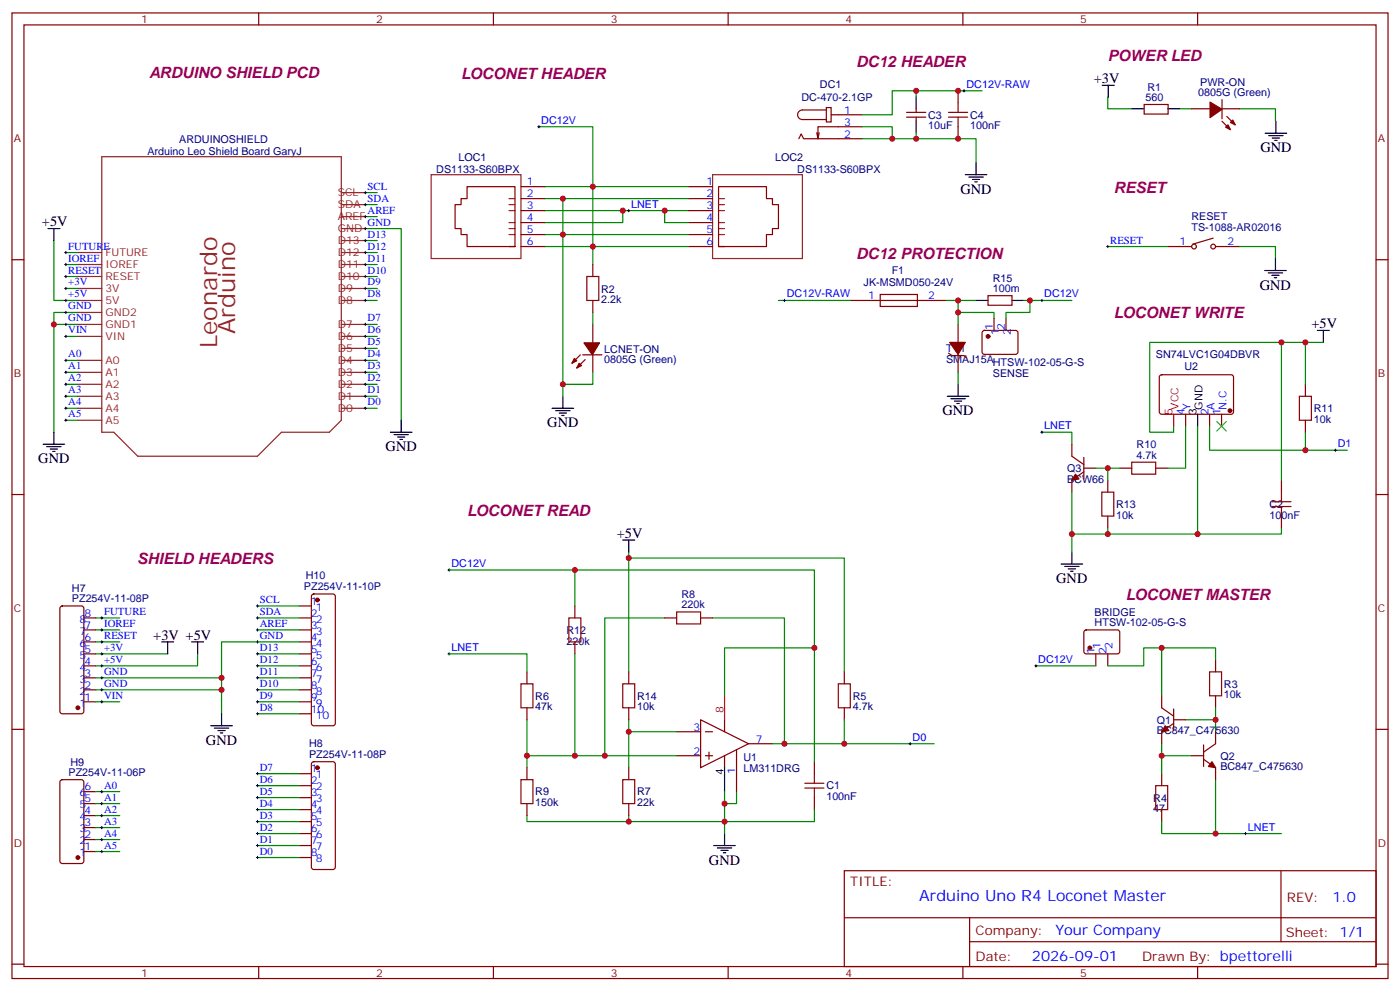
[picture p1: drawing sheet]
<svg xmlns="http://www.w3.org/2000/svg" width="412mm" height="292mm" viewBox="0 0 412 292" stroke-linecap="round" stroke-linejoin="round" font-family="sans-serif">
<g fill="none" stroke="#870000" stroke-width=".35">
<path d="M3.5 3.8h405.4v284.3h-405.4zM7.1 7.3h398.2v277.3h-398.2zM76.2 3.8v3.5M145.3 3.8v3.5M214.5 3.8v3.5M283.6 3.8v3.5M352.8 3.8v3.5M241.3 39.1l-.4 1.8M243.4 31.7h1.4v4.2h-1.4zM243.4 32.4h-7a1.41 1.41 0 0 0-1.5 1.4 1.41 1.41 0 0 0 1.5 1.4h7M244.8 33.8h9.2M254 37.3h-13.1v3.6l-.3-1.8"/>
<path d="M267.1 33.1h5.6M267.1 34.5h5.6M269.9 32v1.1M269.9 34.5v1.1M282.2 26.7v3.6M282.2 37.3v3.6M337 30.8h7.1v2.8h-7.1zM351 32h5.3M359.8 32h5.3M360 35.7l2.4 2.5M360 29.4v5.6M361.4 34.3l2.4 2.5"/>
<path d="M153.5 55h7M153.5 58.5h7M202.8 55h7.1M202.8 58.5h7.1M235.3 40.9l.7-1.5 .7 1.5h17.3M3.5 76.5h3.6M149.9 72.6h1.8h-14.1v-3.5h-1.8v-1.8h-1.7v-7h1.7v-1.8h1.8v-3.5h14.1v17.6M153.5 72.6h7M153.5 62h7M153.5 65.5h7M153.5 69.1h7M174.6 77.9v3.5"/>
<path d="M202.8 72.6h7.1M202.8 62h7.1M202.8 65.5h7.1M202.8 69.1h7.1M211.7 72.6v-17.6h14.1v3.5h1.7v1.8h1.8v7h-1.8v1.8h-1.7v3.5h-14.1h1.7M344 72.6h7M357.4 70.1l-6 1.8M358.1 72.6h7M405.3 76.5h3.6M174.6 88.5v3.5M174.6 95.5v5.3M250.5 88.5h28.2"/>
<path d="M259.3 86.7h10.9v3.5h-10.9zM282.2 95.5v5.3M289.5 97.5l.5-.2 9.4 .1 .5 .6-.1 5.9-.6 .5-9.5-.1-.4-.7v-5.6zM291 87.1h7.1v2.8h-7.1zM292.8 93.8v3.5M296.3 93.8v3.5M171 104.5l-2.5 2.5M171.7 104.5h5.6M172.4 105.9l-2.5 2.5M174.6 104.4v5.2M279.4 104l1.1 .7h3.5l.7 .7M282.2 104.4v5.2"/>
<path d="M341.7 110.6l.5-.3 20.7 .1 .5 .7-.1 10.5-.6 .4-20.8-.1-.4-.6v-10.2zM384.5 113.2v3.5M315.7 130.8v3.5l3.6 2.5M319.3 134.7v6.3M319.3 138.9l-3.6 2.5v3.5M319.3 137.9h3.5M329.8 137.9h3.6M340.4 137.9h3.6M349.2 122v3.5M356.3 122v3.5M359.8 122v3.5M384.5 123.8v3.5"/>
<path d="M3.5 145.6h3.6M326.3 141.4v3.5M326.3 152v3.5M377.5 141.4v3.5M377.5 152v3.5M405.3 145.6h3.6M17.9 178.6l.4-.2h5.7l.5 .2 .2 .5v30.4l-.2 .5-.5 .2h-5.7l-.5-.2-.2-.5v-30.4zM88.2 178.4h3.5M92 175.1l.4-.2h5.7l.5 .2 .2 .5v37.4l-.3 .5-.4 .2h-5.7l-.5-.2-.2-.5v-37.4zM169.3 178.4v3.6M24.7 199.6h3.5M24.7 196.1h3.5"/>
<path d="M24.7 192.5h3.5M24.7 189h3.5M24.7 185.5h3.5M24.7 182h3.5M88.2 199.6h3.5M88.2 196.1h3.5M88.2 192.5h3.5M88.2 189h3.5M88.2 185.5h3.5M88.2 182h3.5M155.2 197.8v3.6M169.3 189v3.5"/>
<path d="M185.2 197.8v3.6M195.8 182h3.5M206.4 182h3.5M248.7 197.8v3.6M319.5 185.7l.5-.2h9.4l.4 .7v5.9l-.7 .4h-9.4l-.4-.7v-5.6zM322.8 192.5v3.6M326.3 192.5v3.6M358.1 194.3v3.5M3.5 214.8h3.6M24.7 206.7h3.5M24.7 203.1h3.5M88.2 206.7h3.5"/>
<path d="M88.2 203.1h3.5M88.2 210.2h3.5M155.2 208.4v3.5M185.2 208.4v3.5M199.3 215.5h7.1M206.4 211.9l14.1 7.1-14.1 7.1zM207.8 215.5h2.1M213.4 211.9v3.6M220.5 219h7M248.7 208.4v3.5M342.2 204.9v3.5l3.5 2.5M345.7 213l-3.5 2.5v3.5"/>
<path d="M345.7 208.8v6.3M345.7 211.9h3.5M354.5 219.4v6.3M358.1 204.9v3.5M358.1 215.5v3.5l-3.6 2.5M405.3 214.8h3.6M17.9 229.8l.4-.2h5.7l.6 .4 .1 23.6-.5 .6-5.9 .1-.6-.5-.1-23.5zM24.7 236.6h3.5M24.7 233.1h3.5M88.2 227.8h3.5M88.2 231.4h3.5M88.2 234.9h3.5"/>
<path d="M88.2 238.4h3.5M92 224.5l.4-.2h5.7l.5 .2 .2 .5v30.3l-.3 .5-.4 .2h-5.7l-.5-.2-.2-.5v-30.3zM155.2 226.1v3.5M155.2 236.6v3.6M185.2 226.1v3.5M185.2 236.6v3.6M199.3 222.5h7.1M207.8 222.5h2.1M208.8 221.5v2.1M213.4 222.5v3.6M217 220.8v12.3M239.9 224.3v3.5"/>
<path d="M239.9 234.9v3.5M342.2 227.8v3.6M342.2 238.4v3.5M351 222.5h3.5M354.5 223.6l3.6 2.5v3.5M24.7 250.8h3.5M24.7 247.2h3.5M24.7 243.7h3.5M24.7 240.2h3.5M88.2 241.9h3.5M88.2 245.5h3.5M88.2 249h3.5"/>
<path d="M88.2 252.5h3.5M248.7 256.4h156.6v28.2h-156.6zM377.3 256.4v20.9M248.7 270.2h156.5M285.6 277.3h119.6M285.6 270.2v14.2M3.5 283.9h3.6M76.2 284.6v3.5M145.3 284.6v3.5M214.5 284.6v3.5M283.6 284.6v3.5M352.8 284.6v3.5"/>
<path d="M405.3 283.9h3.6"/>
<circle cx="351.7" cy="72.6" r=".71"/>
<circle cx="357.4" cy="72.6" r=".71"/>
</g>
<g fill="none" stroke="#8c2424" stroke-width=".35">
<path d="M30 46.1h70.5v77.7l-3.5 3.5h-14.1l-7.1 7h-35.2l-7.1-7h-3.5zM100.5 56.7h7.1M127 51.4h26.5v24.7h-26.5zM149.9 58.5h1.8M209.9 51.4h26.5v24.7h-26.5zM211.7 58.5h1.7M22.9 77.9h7.1M22.9 74.4h7.1M100.5 77.9h7.1M100.5 74.4h7.1M100.5 70.8h7.1M100.5 67.3h7.1"/>
<path d="M100.5 63.8h7.1M100.5 60.3h7.1M149.9 69.1h1.8M149.9 67.3h1.8M149.9 65.5h1.8M149.9 62h1.8M149.9 60.3h1.8M211.7 69.1h1.7M211.7 67.3h1.7M211.7 65.5h1.7M211.7 62h1.7M211.7 60.3h1.7"/>
<path d="M22.9 99.1h7.1M22.9 95.5h7.1M22.9 88.5h7.1M22.9 84.9h7.1M22.9 81.4h7.1M22.9 92h7.1M100.5 99.1h7.1M100.5 95.5h7.1M100.5 88.5h7.1M100.5 84.9h7.1M100.5 81.4h7.1M22.9 116.7h7.1"/>
<path d="M22.9 113.2h7.1M22.9 109.6h7.1M22.9 106.1h7.1M100.5 116.7h7.1M100.5 113.2h7.1M100.5 109.6h7.1M100.5 106.1h7.1M100.5 102.6h7.1M22.9 120.2h7.1M22.9 123.8h7.1M100.5 120.2h7.1"/>
</g>
<g fill="#870000" stroke="#870000" stroke-width=".35">
<path d="M362.4 36.1l.7-.7 .7 1.4z"/>
<path d="M361 37.5l.7-.7 .7 1.4z"/>
<path d="M356.4 30.1l3.6 2.1-3.6 2.4z"/>
<path d="M170.6 107l.7 .7-1.4 .7z"/>
<path d="M169.2 105.5l.7 .7-1.4 .8z"/>
<path d="M172 101h4.6l-2.1 3.5z"/>
<path d="M343.3 213.7l1 1.4-2.1 .4z"/>
<path d="M357 224.3l1.1 1.8-2.1-.4z"/>
<path d="M316.8 139.6l1.1 1.4-2.2 .4z"/>
<path d="M279.8 100.8h4.5l-2.1 3.6z"/>
<circle cx="22.9" cy="208.4" r=".53"/>
<circle cx="93.5" cy="226.1" r=".53"/>
<circle cx="22.9" cy="252.5" r=".53"/>
<circle cx="93.5" cy="176.7" r=".53"/>
<circle cx="321" cy="190.8" r=".53"/>
<circle cx="362.3" cy="120.9" r=".53"/>
<circle cx="291" cy="99.1" r=".53"/>
</g>
<g fill="none" stroke="#008700" stroke-width=".35">
<path d="M158.7 37.3h15.9v40.6M254 37.3h8.8v3.6M269.9 26.7v1.8M269.9 39.1v1.8M289.3 26.7h-26.5v7.1h-8.8M326.3 28.5v3.5h7.1M347.5 32h3.5M365.1 32h10.6v3.6M107.6 56.7h3.5M160.5 58.5h5.3v10.6h37M160.5 55h42.3M165.8 58.5h37"/>
<path d="M254 40.9h33.5v7M15.9 70.8v17.7h7M19.4 74.4h3.5M19.4 77.9h3.5M107.6 67.3h10.6v56.5M107.6 74.4h3.5M107.6 77.9h3.5M107.6 70.8h3.5M107.6 63.8h3.5M107.6 60.3h3.5M160.5 69.1h5.3v44.1M160.5 62h42.3"/>
<path d="M160.5 72.6h42.3M183.4 62v3.5h-22.9M195.8 62v3.5h7M326.3 72.6h17.7M365.1 72.6h10.6v3.5M19.4 81.4h3.5M19.4 84.9h3.5M19.4 99.1h3.5M22.9 92h-7v3.5M22.9 95.5h-7v31.8M107.6 81.4h3.5M107.6 84.9h3.5"/>
<path d="M107.6 99.1h3.5M107.6 95.5h3.5M107.6 88.5h3.5M174.6 92v3.5M229.3 88.5h21.2M278.7 88.5h3.5v3.5h10.6v1.8M282.2 88.5h5.3M282.2 92v3.5M301.6 88.5h1.8v3.5h-7.1v1.8M303.4 88.5h12.3M19.4 106.1h3.5M19.4 109.6h3.5"/>
<path d="M19.4 113.2h3.5M19.4 116.7h3.5M107.6 106.1h3.5M107.6 109.6h3.5M107.6 113.2h3.5M107.6 116.7h3.5M107.6 102.6h3.5M174.6 109.6v3.6h-8.8v3.5M282.2 109.6v3.6M377.5 100.8v40.6M384.5 100.8v12.4M389.8 100.8h-51.1v26.5h7v-1.8"/>
<path d="M19.4 120.2h3.5M19.4 123.8h3.5M107.6 120.2h3.5M306.9 127.3h8.8v3.5M322.8 137.9h7M326.3 137.9v3.5M349.2 125.5v12.4h-5.2M352.8 125.5v31.8h-37.1v-12.4M356.3 125.5v7.1h40.6M384.5 127.3v5.3M315.7 157.3v5.3M326.3 155.5v1.8"/>
<path d="M377.5 155.5v1.8h-24.7M75.8 178.4h12.4M132.3 167.9h107.6v22.9M169.3 167.9v10.5M185.2 164.3h63.5v33.5M185.2 162.6v35.2M28.2 192.5h21.2M28.2 199.6h37.1M28.2 182h7.1M28.2 185.5h7.1M28.2 189h7.1M58.2 192.5v3.6h-30"/>
<path d="M75.8 182h12.4M75.8 185.5h12.4M75.8 199.6h12.4M75.8 192.5h12.4M75.8 196.1h12.4M88.2 189h-22.9v21.2M132.3 192.5h22.9v5.3M169.3 192.5v30M195.8 182h-17.6v40.5M209.9 182h21.2v37M305.2 196.1h17.6M342.2 190.8v14.1"/>
<path d="M358.1 194.3v-3.5h-21.2v5.3h-10.6M28.2 203.1h37.1M28.2 206.7h7.1M75.8 206.7h12.4M75.8 210.2h12.4M75.8 203.1h12.4M155.2 211.9v14.2M185.2 215.5h14.1M185.2 211.9v14.2M213.4 204.9v-14.1h26.5v33.5M248.7 219h26.5M248.7 211.9v7.1h-21.2"/>
<path d="M342.2 219v8.8M349.2 211.9h8.9M358.1 208.4v7.1M28.2 233.1h7.1M28.2 236.6h7.1M75.8 234.9h12.4M75.8 238.4h12.4M75.8 227.8h12.4M75.8 231.4h12.4M155.2 222.5h44.1M213.4 233.1v12.4M217 233.1v3.5h-3.6"/>
<path d="M239.9 238.4v3.5h-54.7v-1.7M342.2 222.5h8.8M358.1 229.6v15.9h19.4M28.2 240.2h7.1M28.2 243.7h7.1M28.2 247.2h7.1M28.2 250.8h7.1M75.8 249h12.4M75.8 252.5h12.4M75.8 241.9h12.4M75.8 245.5h12.4M155.2 240.2v1.7h30"/>
<path d="M342.2 241.9v3.6h15.9"/>
</g>
<g fill="none" stroke="#000" stroke-width=".29">
<path d="M158.4 37.3h.7M158.7 37v.7M283.6 26.7h.7M284 26.4v.7M107.2 56.7h.7M107.6 56.4v.7M107.6 59.9v.7M19 77.9h.8M19 74.4h.8M19.4 74v.7M19.4 77.5v.7M107.2 77.9h.7"/>
<path d="M107.2 74.4h.7M107.2 70.8h.7M107.2 67.3h.7M107.2 63.8h.7M107.2 60.3h.7M107.6 63.4v.7M107.6 67v.7M107.6 70.5v.7M107.6 74v.7M107.6 77.5v.7M184.9 62h.7M185.2 61.7v.7"/>
<path d="M326 72.6h.7M326.3 72.2v.8M19 99.1h.8M19 95.5h.8M19 88.5h.8M19 84.9h.8M19 81.4h.8M19 92h.8M19.4 81.1v.7M19.4 84.6v.7M19.4 88.1v.7M19.4 91.7v.7"/>
<path d="M19.4 95.2v.7M19.4 98.7v.7M107.2 99.1h.7M107.2 95.5h.7M107.2 88.5h.7M107.2 84.9h.7M107.2 81.4h.7M107.6 81.1v.7M107.6 84.6v.7M107.6 88.1v.7M107.6 95.2v.7M107.6 98.7v.7"/>
<path d="M230.7 88.5h.7M231.1 88.1v.7M306.6 88.5h.7M306.9 88.1v.7M19 106.1h.8M19 109.6h.8M19 113.2h.8M19 116.7h.8M19.4 105.8v.7M19.4 109.3v.7M19.4 112.8v.7M19.4 116.3v.8"/>
<path d="M19.4 119.9v.7M107.2 106.1h.7M107.2 109.6h.7M107.2 113.2h.7M107.2 116.7h.7M107.2 102.6h.7M107.6 102.2v.7M107.6 105.8v.7M107.6 109.3v.7M107.6 112.8v.7M107.6 116.3v.8M107.6 119.9v.7"/>
<path d="M19 120.2h.8M19 123.8h.8M19.4 123.4v.7M107.2 120.2h.7M306.6 127.3h.7M306.9 126.9v.7M393 132.6h.7M393.3 132.2v.7M75.5 178.4h.7M75.8 178.1v.7M131.9 167.9h.7M132.3 167.5v.7"/>
<path d="M29.6 199.6h.7M29.6 196.1h.7M29.6 192.5h.7M29.6 189h.7M29.6 185.5h.7M29.6 182h.7M30 181.6v.7M30 185.1v.7M30 188.7v.7M30 192.2v.7M30 195.7v.7M30 199.2v.8"/>
<path d="M75.5 199.6h.7M75.5 196.1h.7M75.5 192.5h.7M75.5 189h.7M75.5 185.5h.7M75.5 182h.7M75.8 181.6v.7M75.8 185.1v.7M75.8 188.7v.7M75.8 192.2v.7M75.8 195.7v.7M75.8 199.2v.8"/>
<path d="M131.9 192.5h.7M132.3 192.2v.7M304.8 196.1h.7M305.2 195.7v.7M29.6 206.7h.7M29.6 203.1h.7M30 202.8v.7M30 206.3v.7M75.5 210.2h.7M75.5 206.7h.7M75.5 203.1h.7M75.8 202.8v.7"/>
<path d="M75.8 206.3v.7M75.8 209.8v.7M267.8 219h.7M268.1 218.7v.7M29.6 233.1h.7M29.6 236.6h.7M30 232.8v.7M30 236.3v.7M30 239.8v.7M75.5 238.4h.7M75.5 234.9h.7M75.5 231.4h.7"/>
<path d="M75.5 227.8h.7M75.8 227.5v.7M75.8 231v.7M75.8 234.5v.7M75.8 238.1v.7M29.6 240.2h.7M29.6 243.7h.7M29.6 247.2h.7M29.6 250.8h.7M30 243.3v.8M30 246.9v.7M30 250.4v.7"/>
<path d="M75.5 252.5h.7M75.5 249h.7M75.5 245.5h.7M75.5 241.9h.7M75.8 241.6v.7M75.8 245.1v.7M75.8 248.6v.7M75.8 252.2v.7M366.5 245.5h.7M366.9 245.1v.7"/>
</g>
<g fill="none" stroke="#000" stroke-width=".35">
<path d="M269.9 28.5v3.5M269.9 35.6v3.5M324.7 25.1h3.5M326.5 25.1v3.5M333.4 32h3.5M344 32h3.5M372.7 39.2h6.3M373.7 39.9h4.3M375.8 35.7v3.5M284.3 51.4h6.4M285.4 52.1h4.2M286.5 52.8h2.1"/>
<path d="M287.2 53.6h.7M287.5 47.9v3.5M374.8 40.6h2.1M375.5 41.3h.7M14.1 67.3h3.5M15.9 67.3v3.5M372.5 79.7h6.4M375.7 76.1v3.6M287.5 88.5h3.5M298.1 88.5h3.5M373.6 80.4h4.2M374.6 81.1h2.2"/>
<path d="M375.4 81.8h.7M388.1 97.3h3.5M389.8 97.3v3.5M165.8 116.7v3.5M279 116.7h6.4M280.1 117.4h4.2M281.2 118.1h2.1M281.9 118.8h.7M282.2 113.2v3.5M12.7 130.8h6.3M13.8 131.5h4.2M14.8 132.2h2.1"/>
<path d="M15.5 132.9h.7M15.9 127.3v3.5M115 127.3h6.4M116.1 128h4.2M117.1 128.7h2.1M117.8 129.4h.7M118.2 123.8v3.5M162.6 120.2h6.4M163.7 120.9h4.2M164.7 121.6h2.2M165.5 122.3h.7M352.8 122v3.5"/>
<path d="M183.4 159h3.6M185.2 159v3.6M312.6 166.1h6.3M313.6 166.8h4.3M314.7 167.5h2.1M315.4 168.2h.7M315.7 162.6v3.5M47.6 189h3.6M49.4 189v3.5M56.4 189h3.6M58.2 189v3.5M62.1 213.7h6.3"/>
<path d="M63.1 214.4h4.3M64.2 215.1h2.1M64.9 215.8h.7M65.3 210.2v3.5M213.4 226.1v7M210.3 249h6.3M211.3 249.7h4.2M212.4 250.4h2.1M213.1 251.1h.7M213.4 245.5v3.5"/>
</g>
<g fill="none" stroke="#a10000" stroke-width=".35">
<path d="M279.4 33.1h5.6M279.4 34.5h5.6M282.2 30.3v2.8M282.2 34.5v2.8M172.9 81.4h3.5v7.1h-3.5zM382.8 116.7h3.5v7.1h-3.5zM333.4 136.1h7v3.5h-7zM324.6 144.9h3.5v7.1h-3.5zM374.6 147.7h5.7M374.6 149.2h5.7M377.5 144.9v2.8M377.5 149.2v2.8"/>
<path d="M167.6 182h3.5v7h-3.5zM199.3 180.2h7.1v3.5h-7.1zM356.3 197.8h3.5v7.1h-3.5zM153.5 201.4h3.5v7h-3.5zM183.4 201.4h3.6v7h-3.6zM246.9 201.4h3.6v7h-3.6zM153.5 229.6h3.5v7h-3.5zM183.4 229.6h3.6v7h-3.6zM237.1 230.6h5.6M237.1 232.1h5.6M239.9 227.8v2.8M239.9 232.1v2.8"/>
<path d="M340.4 231.4h3.6v7h-3.6z"/>
</g>
<path d="M345.7 122v3.5M213.4 204.9v7" fill="none" stroke="#f00" stroke-width=".35"/>
<path d="M358.4 124.1l2.8 2.8M361.2 124.1l-2.8 2.8" fill="none" stroke="#3c3" stroke-width=".35"/>
<g fill="#c00">
<circle cx="65.3" cy="199.6" r=".88"/>
<circle cx="65.3" cy="203.1" r=".88"/>
<circle cx="15.9" cy="95.5" r=".88"/>
<circle cx="262.8" cy="40.9" r=".88"/>
<circle cx="165.8" cy="113.2" r=".88"/>
<circle cx="165.8" cy="69.1" r=".88"/>
<circle cx="174.6" cy="72.6" r=".88"/>
<circle cx="174.6" cy="55" r=".88"/>
<circle cx="342.2" cy="190.8" r=".88"/>
<circle cx="342.2" cy="222.5" r=".88"/>
<circle cx="358.1" cy="211.9" r=".88"/>
<circle cx="358.1" cy="245.5" r=".88"/>
<circle cx="183.4" cy="62" r=".88"/>
<circle cx="269.9" cy="26.7" r=".88"/>
<circle cx="269.9" cy="40.9" r=".88"/>
<circle cx="352.8" cy="157.3" r=".88"/>
<circle cx="384.5" cy="132.6" r=".88"/>
<circle cx="384.5" cy="100.8" r=".88"/>
<circle cx="377.5" cy="100.8" r=".88"/>
<circle cx="326.3" cy="137.9" r=".88"/>
<circle cx="178.2" cy="222.5" r=".88"/>
<circle cx="169.3" cy="222.5" r=".88"/>
<circle cx="185.2" cy="215.5" r=".88"/>
<circle cx="155.2" cy="222.5" r=".88"/>
<circle cx="213.4" cy="236.6" r=".88"/>
<circle cx="239.9" cy="190.8" r=".88"/>
<circle cx="248.7" cy="219" r=".88"/>
<circle cx="185.2" cy="164.3" r=".88"/>
<circle cx="231.1" cy="219" r=".88"/>
<circle cx="185.2" cy="241.9" r=".88"/>
<circle cx="213.4" cy="241.9" r=".88"/>
<circle cx="169.3" cy="167.9" r=".88"/>
<circle cx="282.2" cy="26.7" r=".88"/>
<circle cx="282.2" cy="40.9" r=".88"/>
<circle cx="165.8" cy="58.5" r=".88"/>
<circle cx="195.8" cy="62" r=".88"/>
<circle cx="282.2" cy="88.5" r=".88"/>
<circle cx="303.4" cy="88.5" r=".88"/>
<circle cx="326.3" cy="157.3" r=".88"/>
<circle cx="315.7" cy="157.3" r=".88"/>
<circle cx="282.2" cy="92" r=".88"/>
</g>
<g font-size="7.1" fill="#8d2323">
<text x="69.3" y="98.4" transform="rotate(-90 69.3 98.4)">Arduino</text>
<text x="64" y="102.5" transform="rotate(-90 64 102.5)">Leonardo</text>
</g>
<g font-size="4.6" fill="#906">
<text x="326.3" y="17.9">POWER LED</text>
<text x="44" y="23.1">ARDUINO SHIELD PCD</text>
<text x="135.8" y="23.2">LOCONET HEADER</text>
<text x="252.2" y="19.7">DC12 HEADER</text>
<text x="328.1" y="56.7">RESET</text>
<text x="252.2" y="76.1">DC12 PROTECTION</text>
<text x="328.1" y="93.8">LOCONET WRITE</text>
<text x="137.6" y="152">LOCONET READ</text>
<text x="40.4" y="165.9">SHIELD HEADERS</text>
<text x="331.6" y="176.7">LOCONET MASTER</text>
</g>
<text font-size="4.6" fill="#00f" x="270.8" y="265.4">Arduino Uno R4 Loconet Master</text>
<g font-size="4.2">
<text x="322.2" y="24.4">+3V</text>
<text x="371.3" y="44.9">GND</text>
<text x="282.9" y="57.1">GND</text>
<text x="12.3" y="66.6">+5V</text>
<text x="371.1" y="85.3">GND</text>
<text x="386.3" y="96.6">+5V</text>
<text x="161.2" y="125.9">GND</text>
<text x="277.6" y="122.3">GND</text>
<text x="11.3" y="136.5">GND</text>
<text x="113.6" y="132.9">GND</text>
<text x="181.7" y="158.3">+5V</text>
<text x="311.1" y="171.7">GND</text>
<text x="45.2" y="188.3">+3V +5V</text>
<text x="60.7" y="219.4">GND</text>
<text x="208.8" y="254.6">GND</text>
</g>
<g font-size="4.2" fill="#00f">
<text x="392.5" y="265.7">1.0</text>
<text x="310.9" y="275.2">Your Company</text>
<text x="304" y="283">2026-09-01</text>
</g>
<g font-size="3.9" fill="#800">
<text x="250.5" y="261">TITLE:</text>
<text x="379.1" y="265.7">REV:</text>
<text x="287.4" y="275.2">Company:</text>
<text x="378.7" y="275.8">Sheet: 1/1</text>
<text x="287.4" y="282.9">Date:</text>
<text x="336.4" y="282.9">Drawn By: bpettorelli</text>
</g>
<g font-size="3.2" fill="#800">
<text x="41.6" y="6.8">1</text>
<text x="110.8" y="6.8">2</text>
<text x="179.9" y="6.8">3</text>
<text x="249.1" y="6.8">4</text>
<text x="318.2" y="6.8">5</text>
<text x="4.1" y="41.9">A</text>
<text x="405.9" y="41.9">A</text>
<text x="4.1" y="111.1">B</text>
<text x="405.9" y="111.1">B</text>
<text x="4.1" y="180.2">C</text>
<text x="405.9" y="180.2">C</text>
<text x="4.1" y="249.3">D</text>
<text x="405.9" y="249.3">D</text>
<text x="41.6" y="287.6">1</text>
<text x="110.8" y="287.6">2</text>
<text x="179.9" y="287.6">3</text>
<text x="249.1" y="287.6">4</text>
<text x="318.2" y="287.6">5</text>
</g>
<g font-size="3.2" fill="#000080">
<text x="236.1" y="29.8">DC-470-2.1GP</text>
<text x="241.5" y="26">DC1</text>
<text x="337.5" y="29.7">560</text>
<text x="338" y="26.7">R1</text>
<text x="353" y="28.3">0805G (Green)</text>
<text x="353.5" y="25.3">PWR-ON</text>
<text x="273.4" y="35">C3</text>
<text x="285.8" y="35">C4</text>
<text x="273.4" y="38.1">10uF</text>
<text x="285.8" y="38.1">100nF</text>
<text x="43.4" y="45.6">Arduino Leo Shield Board GaryJ</text>
<text x="52.8" y="42.1">ARDUINOSHIELD</text>
<text x="135" y="47.4">LOC1</text>
<text x="228.3" y="47.4">LOC2</text>
<text x="128.5" y="50.9">DS1133-S60BPX</text>
<text x="234.8" y="50.9">DS1133-S60BPX</text>
<text x="351" y="64.7">RESET</text>
<text x="351" y="67.9">TS-1088-AR02016</text>
<text x="262.7" y="80.6">F1</text>
<text x="292.5" y="82.9">R15</text>
<text x="177.1" y="89.3">2.2k</text>
<text x="177.1" y="86.2">R2</text>
<text x="254.4" y="84.3">JK-MSMD050-24V</text>
<text x="292.5" y="86">100m</text>
<text x="178" y="106.9">0805G (Green)</text>
<text x="178" y="103.8">LCNET-ON</text>
<text x="278.7" y="106.9">SMAJ15A</text>
<text x="278.7" y="103.7">TV1</text>
<text x="292.5" y="107.9">HTSW-102-05-G-S</text>
<text x="340.5" y="105.5">SN74LVC1G04DBVR</text>
<text x="292.5" y="111">SENSE</text>
<text x="348.9" y="109">U2</text>
<text x="387" y="124.5">10k</text>
<text x="387" y="121.4">R11</text>
<text x="334.8" y="131.9">R10</text>
<text x="334.8" y="135">4.7k</text>
<text x="314.3" y="142.2">BCW66</text>
<text x="314.3" y="139.1">Q3</text>
<text x="328.8" y="149.7">R13</text>
<text x="373.9" y="149.5">C2</text>
<text x="328.8" y="152.7">10k</text>
<text x="373.9" y="152.7">100nF</text>
<text x="89.5" y="173.6">PZ254V-11-10P</text>
<text x="90.1" y="170.6">H10</text>
<text x="21.2" y="177.4">PZ254V-11-08P</text>
<text x="21.2" y="174.2">H7</text>
<text x="200.7" y="179.1">220k</text>
<text x="200.7" y="176">R8</text>
<text x="322.5" y="184.4">HTSW-102-05-G-S</text>
<text x="322.5" y="181.4">BRIDGE</text>
<text x="166.9" y="189.8">220k</text>
<text x="166.9" y="186.6">R12</text>
<text x="360.5" y="202.6">R3</text>
<text x="157.7" y="209.2">47k</text>
<text x="157.7" y="206">R6</text>
<text x="187.7" y="209.2">10k</text>
<text x="187.7" y="206.1">R14</text>
<text x="251.2" y="209.2">4.7k</text>
<text x="251.2" y="206">R5</text>
<text x="360.5" y="205.6">10k</text>
<text x="340.8" y="213.2">Q1</text>
<text x="91" y="220.1">H8</text>
<text x="340.8" y="216.2">BC847_C475630</text>
<text x="20.7" y="225.5">H9</text>
<text x="91" y="223.2">PZ254V-11-08P</text>
<text x="219" y="227.2">LM311DRG</text>
<text x="219" y="224.1">U1</text>
<text x="359.5" y="226.8">BC847_C475630</text>
<text x="359.5" y="223.7">Q2</text>
<text x="20.2" y="228.5">PZ254V-11-06P</text>
<text x="243.4" y="232.4">C1</text>
<text x="157.7" y="237.4">150k</text>
<text x="157.7" y="234.2">R9</text>
<text x="187.7" y="237.4">22k</text>
<text x="187.7" y="234.2">R7</text>
<text x="243.4" y="235.7">100nF</text>
<text x="339.7" y="239.2">47</text>
<text x="339.7" y="236.1">R4</text>
</g>
<g font-size="3.2" fill="#00f">
<text x="284.7" y="25.9">DC12V-RAW</text>
<text x="248.7" y="33.4">1</text>
<text x="159.5" y="36.4">DC12V</text>
<text x="248.7" y="40.5">2</text>
<text x="248.7" y="37">3</text>
<text x="108.3" y="59.4">SDA</text>
<text x="108.3" y="55.8">SCL</text>
<text x="155.2" y="54.6">1</text>
<text x="155.2" y="58.1">2</text>
<text x="208.1" y="54.6">1</text>
<text x="208.1" y="58.1">2</text>
<text x="108.3" y="62.9">AREF</text>
<text x="155.2" y="61.7">3</text>
<text x="155.2" y="65.2">4</text>
<text x="185.9" y="61.1">LNET</text>
<text x="208.1" y="61.7">3</text>
<text x="208.1" y="65.2">4</text>
<text x="108.3" y="70">D13</text>
<text x="108.3" y="66.4">GND</text>
<text x="155.2" y="68.7">5</text>
<text x="208.1" y="68.7">5</text>
<text x="327" y="71.7">RESET</text>
<text x="20.1" y="73.5">FUTURE</text>
<text x="20.1" y="77">IOREF</text>
<text x="108.3" y="77">D11</text>
<text x="108.3" y="73.5">D12</text>
<text x="155.2" y="72.2">6</text>
<text x="208.1" y="72.2">6</text>
<text x="347.5" y="72.2">1</text>
<text x="361.6" y="72.2">2</text>
<text x="20.1" y="80.5">RESET</text>
<text x="108.3" y="80.5">D10</text>
<text x="20.1" y="84.1">+3V</text>
<text x="20.1" y="87.6">+5V</text>
<text x="108.3" y="87.6">D8</text>
<text x="108.3" y="84.1">D9</text>
<text x="231.8" y="87.6">DC12V-RAW</text>
<text x="255.8" y="88.1">1</text>
<text x="273.4" y="88.1">2</text>
<text x="307.6" y="87.6">DC12V</text>
<text x="20.1" y="91.1">GND</text>
<text x="20.1" y="94.7">GND</text>
<text x="108.3" y="94.7">D7</text>
<text x="20.1" y="98.2">VIN</text>
<text x="108.3" y="101.7">D5</text>
<text x="108.3" y="98.2">D6</text>
<text x="292.5" y="97.1" transform="rotate(-90 292.5 97.1)">1</text>
<text x="294.2" y="98.6" transform="rotate(-90 294.2 98.6)">1</text>
<text x="296" y="97.1" transform="rotate(-90 296 97.1)">2</text>
<text x="297.7" y="98.6" transform="rotate(-90 297.7 98.6)">2</text>
<text x="20.1" y="105.2">A0</text>
<text x="108.3" y="105.2">D4</text>
<text x="20.1" y="108.8">A1</text>
<text x="20.1" y="112.3">A2</text>
<text x="108.3" y="112.3">D2</text>
<text x="108.3" y="108.8">D3</text>
<text x="20.1" y="115.8">A3</text>
<text x="20.1" y="119.3">A4</text>
<text x="108.3" y="119.3">D0</text>
<text x="108.3" y="115.8">D1</text>
<text x="20.1" y="122.9">A5</text>
<text x="348.9" y="122.2" transform="rotate(-90 348.9 122.2)">4</text>
<text x="350.7" y="120.7" transform="rotate(-90 350.7 120.7)">Y</text>
<text x="356" y="122.2" transform="rotate(-90 356 122.2)">2</text>
<text x="357.7" y="120.7" transform="rotate(-90 357.7 120.7)">A</text>
<text x="359.5" y="122.2" transform="rotate(-90 359.5 122.2)">1</text>
<text x="361.2" y="120.7" transform="rotate(-90 361.2 120.7)">N.C</text>
<text x="307.6" y="126.4">LNET</text>
<text x="394.1" y="131.7">D1</text>
<text x="133" y="167">DC12V</text>
<text x="76.6" y="177.6">SCL</text>
<text x="91.5" y="178.1">1</text>
<text x="93" y="179.8">1</text>
<text x="23.4" y="183.4">8</text>
<text x="24.9" y="185.1">7</text>
<text x="24.9" y="181.6">8</text>
<text x="30.7" y="181.1">FUTURE</text>
<text x="30.7" y="184.6">IOREF</text>
<text x="76.6" y="184.6">AREF</text>
<text x="76.6" y="181.1">SDA</text>
<text x="91.5" y="181.6">2</text>
<text x="91.5" y="185.1">3</text>
<text x="93" y="183.4">2</text>
<text x="23.4" y="190.4">6</text>
<text x="23.4" y="186.9">7</text>
<text x="24.9" y="188.7">6</text>
<text x="30.7" y="188.1">RESET</text>
<text x="30.7" y="191.7">+3V</text>
<text x="76.6" y="191.7">D13</text>
<text x="76.6" y="188.1">GND</text>
<text x="91.5" y="188.7">4</text>
<text x="93" y="186.9">3</text>
<text x="93" y="190.4">4</text>
<text x="133" y="191.7">LNET</text>
<text x="324.2" y="191.2" transform="rotate(-90 324.2 191.2)">1</text>
<text x="327.7" y="191.2" transform="rotate(-90 327.7 191.2)">2</text>
<text x="23.4" y="197.5">4</text>
<text x="23.4" y="194">5</text>
<text x="24.9" y="195.7">4</text>
<text x="24.9" y="192.2">5</text>
<text x="30.7" y="195.2">+5V</text>
<text x="76.6" y="195.2">D12</text>
<text x="91.5" y="192.2">5</text>
<text x="91.5" y="195.7">6</text>
<text x="93" y="194">5</text>
<text x="93" y="197.5">6</text>
<text x="305.9" y="195.2">DC12V</text>
<text x="322.4" y="192.7" transform="rotate(-90 322.4 192.7)">1</text>
<text x="326" y="192.7" transform="rotate(-90 326 192.7)">2</text>
<text x="23.4" y="201">3</text>
<text x="24.9" y="202.8">2</text>
<text x="24.9" y="199.2">3</text>
<text x="30.7" y="198.7">GND</text>
<text x="30.7" y="202.2">GND</text>
<text x="76.6" y="202.2">D10</text>
<text x="76.6" y="198.7">D11</text>
<text x="91.5" y="199.2">7</text>
<text x="91.5" y="202.8">8</text>
<text x="93" y="201">7</text>
<text x="23.4" y="208.1">1</text>
<text x="23.4" y="204.5">2</text>
<text x="24.9" y="206.3">1</text>
<text x="30.7" y="205.8">VIN</text>
<text x="76.6" y="209.3">D8</text>
<text x="76.6" y="205.8">D9</text>
<text x="91.5" y="206.3">9</text>
<text x="91.5" y="209.8">10</text>
<text x="93" y="204.5">8</text>
<text x="93" y="208.1">9</text>
<text x="93" y="211.6">10</text>
<text x="204.3" y="215.1">3</text>
<text x="222.6" y="218.7">7</text>
<text x="268.8" y="218.1">D0</text>
<text x="76.6" y="226.9">D7</text>
<text x="91.5" y="227.5">1</text>
<text x="204.3" y="222.2">2</text>
<text x="216.6" y="227.8" transform="rotate(-90 216.6 227.8)">1</text>
<text x="24.9" y="232.8">6</text>
<text x="30.7" y="232.2">A0</text>
<text x="76.6" y="234">D5</text>
<text x="76.6" y="230.5">D6</text>
<text x="91.5" y="231">2</text>
<text x="93" y="229.2">1</text>
<text x="93" y="232.8">2</text>
<text x="23.4" y="238.1">5</text>
<text x="23.4" y="234.5">6</text>
<text x="24.9" y="239.8">4</text>
<text x="24.9" y="236.3">5</text>
<text x="30.7" y="235.8">A1</text>
<text x="30.7" y="239.3">A2</text>
<text x="76.6" y="237.5">D4</text>
<text x="91.5" y="234.5">3</text>
<text x="91.5" y="238.1">4</text>
<text x="93" y="236.3">3</text>
<text x="93" y="239.8">4</text>
<text x="23.4" y="245.1">3</text>
<text x="23.4" y="241.6">4</text>
<text x="24.9" y="243.3">3</text>
<text x="30.7" y="242.8">A3</text>
<text x="76.6" y="244.6">D2</text>
<text x="76.6" y="241.1">D3</text>
<text x="91.5" y="241.6">5</text>
<text x="91.5" y="245.1">6</text>
<text x="93" y="243.3">5</text>
<text x="367.6" y="244.6">LNET</text>
<text x="23.4" y="248.6">2</text>
<text x="24.9" y="250.4">1</text>
<text x="24.9" y="246.9">2</text>
<text x="30.7" y="246.3">A4</text>
<text x="30.7" y="249.9">A5</text>
<text x="76.6" y="251.6">D0</text>
<text x="76.6" y="248.1">D1</text>
<text x="91.5" y="248.6">7</text>
<text x="93" y="246.9">6</text>
<text x="93" y="250.4">7</text>
<text x="23.4" y="252.2">1</text>
<text x="91.5" y="252.2">8</text>
<text x="93" y="253.9">8</text>
</g>
<g font-size="3.2" fill="#8d2323">
<text x="99.5" y="57.8">SCL</text>
<text x="99.5" y="64.8">AREF</text>
<text x="99.5" y="61.3">SDA</text>
<text x="99.5" y="71.9">D13</text>
<text x="99.5" y="68.4">GND</text>
<text x="31" y="75.4">FUTURE</text>
<text x="99.5" y="75.4">D12</text>
<text x="31" y="82.5">RESET</text>
<text x="31" y="79">IOREF</text>
<text x="99.5" y="82.5">D10</text>
<text x="99.5" y="79">D11</text>
<text x="31" y="89.5">5V</text>
<text x="31" y="86">3V</text>
<text x="99.5" y="89.5">D8</text>
<text x="99.5" y="86">D9</text>
<text x="31" y="93.1">GND2</text>
<text x="31" y="100.1">VIN</text>
<text x="31" y="96.6">GND1</text>
<text x="99.5" y="100.1">D6</text>
<text x="99.5" y="96.6">D7</text>
<text x="31" y="107.2">A0</text>
<text x="99.5" y="107.2">D4</text>
<text x="99.5" y="103.6">D5</text>
<text x="31" y="110.7">A1</text>
<text x="99.5" y="110.7">D3</text>
<text x="31" y="117.8">A3</text>
<text x="31" y="114.2">A2</text>
<text x="99.5" y="117.8">D1</text>
<text x="99.5" y="114.2">D2</text>
<text x="31" y="124.8">A5</text>
<text x="31" y="121.3">A4</text>
<text x="99.5" y="121.3">D0</text>
</g>
<g font-size="3.2" fill="#f00">
<text x="345.4" y="122.2" transform="rotate(-90 345.4 122.2)">5</text>
<text x="347.1" y="120.7" transform="rotate(-90 347.1 120.7)">VCC</text>
<text x="213.1" y="209.8" transform="rotate(-90 213.1 209.8)">8</text>
</g>
<g font-size="3.2">
<text x="352.4" y="122.2" transform="rotate(-90 352.4 122.2)">3</text>
<text x="354.2" y="120.7" transform="rotate(-90 354.2 120.7)">GND</text>
<text x="213.1" y="228.2" transform="rotate(-90 213.1 228.2)">4</text>
</g>
</svg>
